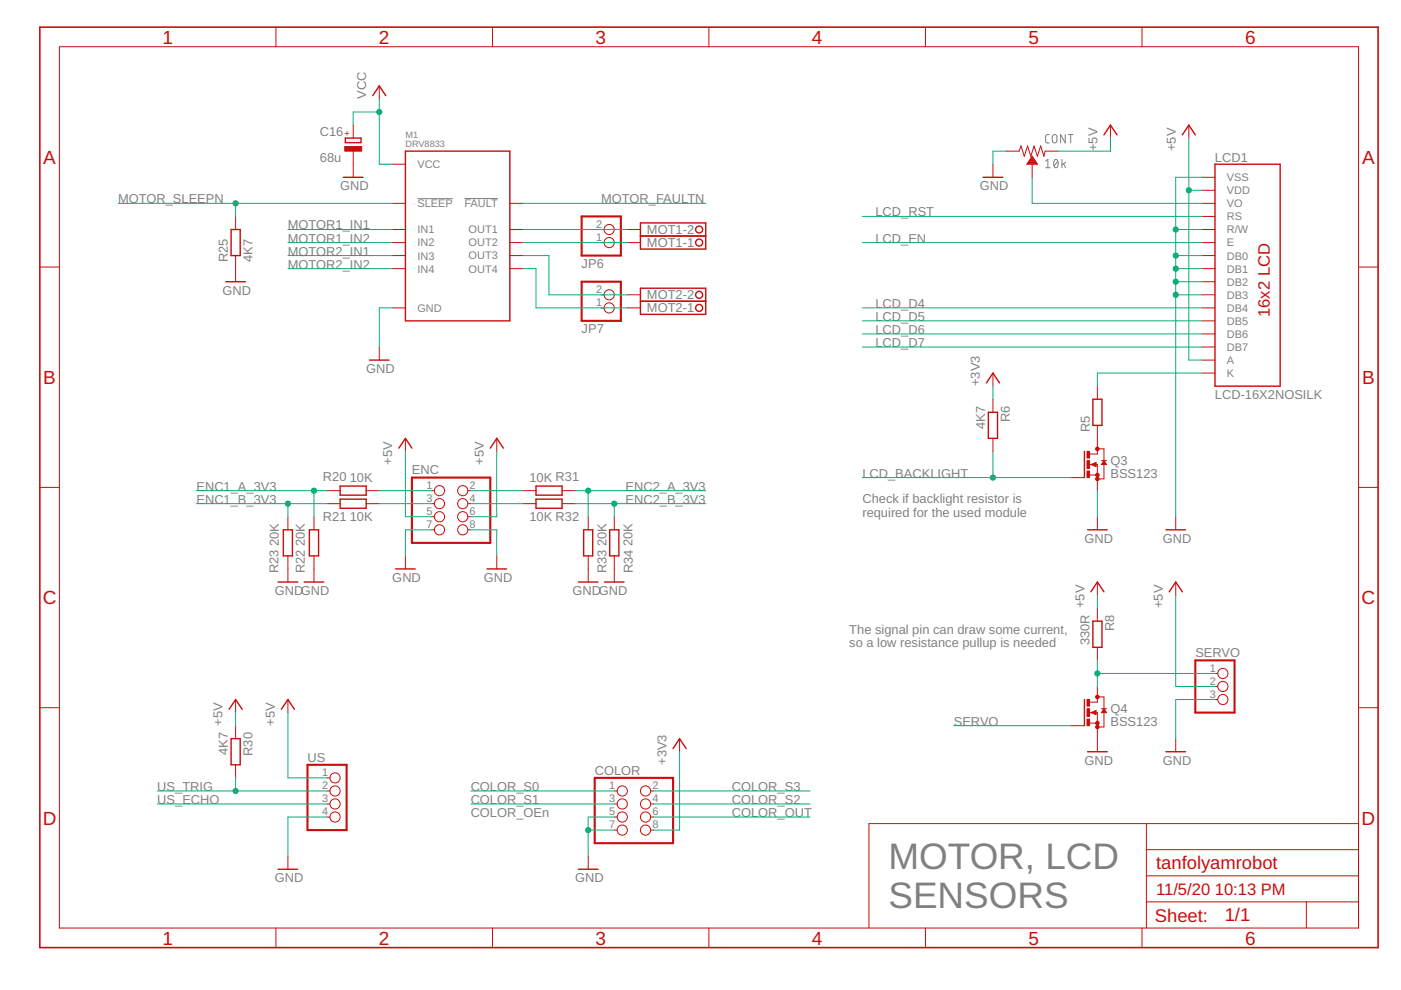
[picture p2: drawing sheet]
<svg xmlns="http://www.w3.org/2000/svg" width="297mm" height="210mm" viewBox="0 0 297 210" stroke-linecap="round" stroke-linejoin="round" font-family="sans-serif">
<g fill="none" stroke="#808080" stroke-width=".21">
<path d="M221.7 34.2l.5-.4v1.8M221.7 35.6h1M222.5 28.5l-.6 .1-.2 .3v1.2l.2 .2h.6M223.2 28.7l.3-.2 .5 .2 .1 1.1a.5 .5 0 0 1-.5 .5 .5 .5 0 0 1-.5-.5zM223.6 33.9l.3-.1a1.04 1.04 0 0 1 0 1.8 1.09 1.09 0 0 1-.3-1.7zM224.3 34.2l-.8 1M225.1 33.8v1.8M225.5 34.7l.4 .9M225.8 28.5v1.8l-.9-1.8v1.8M225.9 34.4l-.8 .6M226.5 28.5h1M227 28.5v1.8"/>
<path d="M88.5 42.1h7.5M98.5 42.1h7.1"/>
</g>
<g fill="none" stroke="#c90d0c" stroke-width=".3">
<path d="M72.8 37.6h4.2M73.2 29.3h3.3v.9h-3.3zM79 20.3l1.4-2.1 1.4 2.1M86 32h22.1v36h-22.1zM208.4 37.6h4.2M234.1 28.6l1.3-2.1 1.4 2.1M250.7 28.6l1.4-2.1 1.3 2.1M257.6 34.8h13.8v47.1h-13.8zM47.9 59.7h4.1M49 48.7h1.9v5.5h-1.9zM135.8 47.3h13.8v5.5h-13.8zM135.8 50h13.8"/>
<path d="M78.3 76.3h4.2M135.8 61.1h13.8v5.6h-13.8zM135.8 63.9h13.8M84.6 95l1.4-2.1 1.3 2.1M103.9 95l1.4-2.1 1.4 2.1M209.1 81.2l1.4-2.1 1.4 2.1M209.5 87.4h2v5.5h-2zM229.9 95.7v5.6M231.6 98.5l.7 .3v-.6l-.6 .3M231.7 84.6h1.9v5.6h-1.9zM234.1 97.9l.2 .4h-.5zM60.1 112.3h1.9v5.6h-1.9z"/>
<path d="M65.6 112.3h1.9v5.6h-1.9zM72.1 103.1h5.5v1.9h-5.5zM72.1 105.8h5.5v2h-5.5zM113.6 103.1h5.6v1.9h-5.6zM113.6 105.8h5.6v2h-5.6zM123.7 112.3h2v5.6h-2zM129.3 112.3h1.9v5.6h-1.9zM230.6 112.3h4.2M247.2 112.3h4.2M58.9 123.4h4.2M64.5 123.4h4.1M83.9 120.6h4.1"/>
<path d="M103.3 120.6h4.1M122.6 123.4h4.2M128.2 123.4h4.1M231.3 125.5l1.4-2.1 1.4 2.1M231.7 131.7h1.9v5.5h-1.9zM247.9 125.5l1.4-2.1 1.4 2.1M48.6 150.4l1.4-2.1 1.4 2.1M49 156.6h1.9v5.6h-1.9zM59.6 150.4l1.4-2.1 1.4 2.1M142.7 158.7l1.4-2.1 1.4 2.1M229.9 148.3v5.6M230.6 159.4h4.2"/>
<path d="M231.6 151.1l.7 .3v-.6l-.6 .3M234.1 150.5l.2 .4h-.5zM247.2 159.4h4.2M58.9 184.3h4.2M122.6 184.3h4.2"/>
<circle cx="148.2" cy="51.4" r=".74"/>
<circle cx="148.2" cy="48.7" r=".74"/>
<circle cx="148.2" cy="65.3" r=".74"/>
<circle cx="148.2" cy="62.5" r=".74"/>
</g>
<g fill="none" stroke="#c90d0c" stroke-width=".21">
<path d="M12.6 9.9h275.4v186.9h-275.4zM58.5 5.8v4.1M80.4 18.2v2.8M104.4 5.8v4.1M150.3 5.8v4.1M196.2 5.8v4.1M242.1 5.8v4.1M74.9 26.5v2.8M74.9 32v5.6M83.2 34.8h2.8M210.5 34.8v2.8M213.3 32h2.8l.4-1.1 .7 2.2 .7-2.2 .6 2.2 .7-2.2 .7 2.2 .7-2.2 .7 2.2 .3-1.1h2.8"/>
<path d="M217.8 34.7h2.1M217.9 34.6h1.9M218 34.5h1.7M218.1 34.3h1.5M218.1 34.2h1.4M218.2 34.1h1.2M218.3 33.9h1.1M218.4 33.8h.8M218.5 33.7h.7M218.6 33.5h.5M218.7 33.4h.3M218.8 33.3h.1"/>
<path d="M218.8 34.8v2.8M218.8 33.1l1.1 1.7h-2.2zM235.4 26.5v2.8M252.1 26.5v2.8M254.8 37.6h2.8M8.4 56.6h4.2M50 45.9v2.8M50 54.2v5.5M83.2 54.2h2.8M83.2 57h2.8M83.2 51.4h2.8M83.2 48.7h2.8"/>
<path d="M83.2 43.1h2.8M108.1 54.2h2.8M108.1 57h2.8M108.1 51.4h2.8M108.1 48.7h2.8M108.1 43.1h2.8M127.5 51.4h.6M127.5 48.7h.6M133 51.4h2.8M133 48.7h2.8M254.8 54.2h2.8M254.8 57h2.8"/>
<path d="M254.8 59.7h2.8M254.8 51.4h2.8M254.8 48.7h2.8M254.8 45.9h2.8M254.8 40.3h2.8M254.8 43.1h2.8M288 56.6h4.2M80.4 73.6v2.7M83.2 65.3h2.8M127.5 62.5h.6M127.5 65.3h.6M133 62.5h2.8"/>
<path d="M133 65.3h2.8M210.5 79.1v2.8M254.8 76.3h2.8M254.8 62.5h2.8M254.8 65.3h2.8M254.8 68h2.8M254.8 70.8h2.8M254.8 73.6h2.8M254.8 79.1h2.8M86 92.9v2.8M105.3 92.9v2.8M210.5 84.6v2.8"/>
<path d="M210.5 92.9v2.8M231 98.5h1.7v5.5M231.3 98.5l1.1-.4v.8zM232.7 81.9v2.7M232.7 90.2v6.1h-1.7M232.7 95.2h1.4v6.3h-1.4M233.5 97.7h1.1M234.1 97.7l.5 .8h-1.1zM8.4 103.3h4.2M61 109.6v2.7M61 117.9v5.5M66.6 109.6v2.7"/>
<path d="M66.6 117.9v5.5M69.3 104h2.8M69.3 106.8h2.8M77.6 104h2.8M77.6 106.8h2.8M86 117.9v2.7M91.5 104h.6M91.5 106.8h.6M91.5 109.6h.6M91.5 112.3h.6M99.2 104h.6M99.2 106.8h.6"/>
<path d="M99.2 109.6h.6M99.2 112.3h.6M105.3 117.9v2.7M110.9 104h2.7M110.9 106.8h2.7M119.2 104h2.7M119.2 106.8h2.7M124.7 109.6v2.7M124.7 117.9v5.5M130.2 109.6v2.7M130.2 117.9v5.5M227.1 101.3h2.8"/>
<path d="M231 100.7h1.7M232.7 109.6v2.7M249.3 109.6v2.7M288 103.3h4.2M232.7 123.4v2.8M232.7 128.9v2.8M232.7 137.2v2.8M249.3 123.4v2.8M8.4 150.1h4.2M50 148.3v2.8M50 153.9v2.7M61 148.3v2.8"/>
<path d="M144.1 156.6v2.8M227.1 153.9h2.8M231 151.1h1.7v8.3M231 153.3h1.7M231.3 151.1l1.1-.4v.8zM232.7 145.5v3.4h-1.7M232.7 147.8h1.4v6.3h-1.4M233.5 150.3h1.1M234.1 150.3l.5 .8h-1.1zM249.3 156.6v2.8M257.6 142.8h.6M257.6 145.5h.6"/>
<path d="M257.6 148.3h.6M288 150.1h4.2M50 162.2v2.7M69.3 167.7h.7M69.3 170.5h.7M69.3 173.2h.7M69.3 164.9h.7M130.2 167.7h.7M130.2 170.5h.7M130.2 173.2h.7M130.2 176h.7M137.9 167.7h.7"/>
<path d="M137.9 170.5h.7M137.9 173.2h.7M137.9 176h.7M243.1 174.6v22.2M288 174.6h-103.8v22.2M58.5 196.8v4.1M61 181.5v2.8M104.4 196.8v4.1M124.7 181.5v2.8M150.3 196.8v4.1M196.2 196.8v4.1M242.1 196.8v4.1"/>
<path d="M243.1 191.2h44.9M243.1 185.7h44.9M243.1 180.1h44.9M277 191.2v5.6"/>
<circle cx="129.2" cy="51.4" r="1.08"/>
<circle cx="129.2" cy="48.7" r="1.08"/>
<circle cx="129.2" cy="65.3" r="1.08"/>
<circle cx="129.2" cy="62.5" r="1.08"/>
<circle cx="93.2" cy="109.6" r="1.08"/>
<circle cx="93.2" cy="112.3" r="1.08"/>
<circle cx="93.2" cy="104" r="1.08"/>
<circle cx="93.2" cy="106.8" r="1.08"/>
<circle cx="98.1" cy="109.6" r="1.08"/>
<circle cx="98.1" cy="106.8" r="1.08"/>
<circle cx="98.1" cy="112.3" r="1.08"/>
<circle cx="98.1" cy="104" r="1.08"/>
<circle cx="259.3" cy="148.3" r="1.08"/>
<circle cx="259.3" cy="142.8" r="1.08"/>
<circle cx="259.3" cy="145.5" r="1.08"/>
<circle cx="71" cy="173.2" r="1.08"/>
<circle cx="71" cy="167.7" r="1.08"/>
<circle cx="71" cy="170.5" r="1.08"/>
<circle cx="71" cy="164.9" r="1.08"/>
<circle cx="131.9" cy="176" r="1.08"/>
<circle cx="131.9" cy="173.2" r="1.08"/>
<circle cx="131.9" cy="167.7" r="1.08"/>
<circle cx="131.9" cy="170.5" r="1.08"/>
<circle cx="136.9" cy="176" r="1.08"/>
<circle cx="136.9" cy="173.2" r="1.08"/>
<circle cx="136.9" cy="170.5" r="1.08"/>
<circle cx="136.9" cy="167.7" r="1.08"/>
</g>
<path d="M123.3 45.9h8.3v8.3h-8.3zM123.3 59.7h8.3v8.3h-8.3zM87.3 101.3h16.6v13.8h-16.6zM253.4 140h8.3v11.1h-8.3zM65.2 162.2h8.3v13.8h-8.3zM126.1 164.9h16.6v13.9h-16.6z" fill="none" stroke="#c90d0c" stroke-width=".44"/>
<g fill="#c90d0c" stroke="#c90d0c" stroke-width=".21">
<path d="M73.1 31.1h3.6v.9h-3.6z"/>
<path d="M230.5 95.7h.5v1.4h-.5z"/>
<path d="M230.5 99.9h.5v1.4h-.5z"/>
<path d="M230.5 97.7h.5v1.6h-.5z"/>
<path d="M230.5 148.3h.5v1.4h-.5z"/>
<path d="M230.5 152.5h.5v1.4h-.5z"/>
<path d="M230.5 150.3h.5v1.6h-.5z"/>
</g>
<path d="M8.4 5.8h283.8v195.1h-283.8z" fill="none" stroke="#c90d0c" stroke-width=".34"/>
<g fill="#c90d0c" stroke="#c90d0c" stroke-width=".21">
<circle cx="232.7" cy="101.5" r=".38"/>
<circle cx="232.7" cy="100.7" r=".38"/>
<circle cx="232.7" cy="95.2" r=".38"/>
<circle cx="232.7" cy="154.1" r=".38"/>
<circle cx="232.7" cy="153.3" r=".38"/>
<circle cx="232.7" cy="147.8" r=".38"/>
</g>
<g fill="none" stroke="#0dab76" stroke-width=".21">
<path d="M80.4 21v13.8h2.8M80.4 23.7h-5.5v2.8M213.3 32h-2.8v2.8M218.8 37.6v5.5h36M235.4 29.3v2.7h-11M252.1 29.3v47h2.7M254.8 37.6h-5.5v72M25 43.1h58.2M50 43.1v2.8M61 48.7h22.2M61 54.2h22.2M61 57h22.2"/>
<path d="M61 51.4h22.2M110.9 48.7h22.1M110.9 54.2h5.5v8.3h16.6M110.9 57h2.7v8.3h19.4M110.9 43.1h38.7M110.9 51.4h22.1M182.8 51.4h72M182.8 45.9h72M249.3 48.7h5.5M249.3 54.2h5.5M249.3 57h5.5M249.3 59.7h5.5"/>
<path d="M252.1 40.3h2.7M83.2 65.3h-2.8v8.3M182.8 65.3h72M182.8 68h72M182.8 70.8h72M182.8 73.6h72M249.3 62.5h5.5M254.8 79.1h-22.1v2.8M86 95.7v13.9h5.5M105.3 95.7v13.9h-5.5M210.5 81.9v2.7M210.5 95.7v5.6"/>
<path d="M41.7 104h27.6M41.7 106.8h27.6M61 106.8v2.8M66.6 104v5.6M80.4 104h11.1M80.4 106.8h11.1M91.5 112.3h-5.5v5.6M99.8 112.3h5.5v5.6M99.8 104h11.1M99.8 106.8h11.1M121.9 104h27.7M121.9 106.8h27.7"/>
<path d="M124.7 104v5.6M130.2 106.8v2.8M182.8 101.3h44.3M232.7 104v5.6M232.7 126.2v2.7M249.3 126.2v19.3h8.3M50 151.1v2.8M61 151.1v13.8h8.3M144.1 159.4v16.6h-5.5M202.2 153.9h24.9M232.7 140v5.5M232.7 142.8h24.9"/>
<path d="M257.6 148.3h-8.3v8.3M33.4 167.7h35.9M33.4 170.5h35.9M50 164.9v2.8M69.3 173.2h-8.3v8.3M99.8 167.7h30.4M99.8 170.5h30.4M124.7 176h5.5M130.2 173.2h-5.5v8.3M138.6 173.2h33.2M138.6 167.7h33.2M138.6 170.5h33.2"/>
</g>
<g fill="#0dab76" stroke="#0dab76" stroke-width=".21">
<circle cx="249.3" cy="48.7" r=".55"/>
<circle cx="249.3" cy="54.2" r=".55"/>
<circle cx="249.3" cy="57" r=".55"/>
<circle cx="249.3" cy="59.7" r=".55"/>
<circle cx="249.3" cy="62.5" r=".55"/>
<circle cx="124.7" cy="176" r=".55"/>
<circle cx="252.1" cy="40.3" r=".55"/>
<circle cx="210.5" cy="101.3" r=".55"/>
<circle cx="50" cy="167.7" r=".55"/>
<circle cx="80.4" cy="23.7" r=".55"/>
<circle cx="50" cy="43.1" r=".55"/>
<circle cx="66.6" cy="104" r=".55"/>
<circle cx="61" cy="106.8" r=".55"/>
<circle cx="124.7" cy="104" r=".55"/>
<circle cx="130.2" cy="106.8" r=".55"/>
<circle cx="232.7" cy="142.8" r=".55"/>
</g>
<g font-size="7.8" fill="#808080">
<text x="188.4" y="184.3">MOTOR, LCD</text>
<text x="188.4" y="192.6">SENSORS</text>
</g>
<g font-size="4" fill="#c90d0c">
<text x="34.4" y="9.2">1</text>
<text x="80.3" y="9.2">2</text>
<text x="126.2" y="9.2">3</text>
<text x="172.1" y="9.2">4</text>
<text x="218.1" y="9.2">5</text>
<text x="264" y="9.2">6</text>
<text x="9.2" y="34.7">A</text>
<text x="288.8" y="34.7">A</text>
<text x="9.2" y="81.4">B</text>
<text x="288.8" y="81.4">B</text>
<text x="9.1" y="128.1">C</text>
<text x="288.7" y="128.1">C</text>
<text x="9.1" y="174.8">D</text>
<text x="288.7" y="174.8">D</text>
<text x="34.4" y="200.3">1</text>
<text x="80.3" y="200.3">2</text>
<text x="126.2" y="200.3">3</text>
<text x="172.1" y="200.3">4</text>
<text x="218.1" y="200.3">5</text>
<text x="264" y="200.3">6</text>
</g>
<g font-size="3.9" fill="#c90d0c">
<text x="245.1" y="184.3">tanfolyamrobot</text>
<text x="244.9" y="195.5">Sheet:</text>
<text x="259.7" y="195.4">1/1</text>
</g>
<g font-size="3.5" fill="#c90d0c">
<text x="269.2" y="67.2" transform="rotate(-90 269.2 67.2)">16x2 LCD</text>
<text x="245.1" y="189.8">11/5/20</text>
<text x="257.6" y="189.8">10:13 PM</text>
</g>
<g font-size="2.7" fill="#808080">
<text x="77.6" y="21" transform="rotate(-90 77.6 21)">VCC</text>
<text x="67.8" y="28.8">C16</text>
<text x="67.8" y="34.3">68u</text>
<text x="232.7" y="32" transform="rotate(-90 232.7 32)">+5V</text>
<text x="249.3" y="32" transform="rotate(-90 249.3 32)">+5V</text>
<text x="257.6" y="34.3">LCD1</text>
<text x="72.1" y="40.4">GND</text>
<text x="207.8" y="40.4">GND</text>
<text x="25" y="43.1">MOTOR_SLEEPN</text>
<text x="127.5" y="43.1">MOTOR_FAULTN</text>
<text x="185.6" y="45.9">LCD_RST</text>
<text x="61" y="48.7">MOTOR1_IN1</text>
<text x="61" y="51.4">MOTOR1_IN2</text>
<text x="137.2" y="52.4">MOT1-1</text>
<text x="137.2" y="49.6">MOT1-2</text>
<text x="185.6" y="51.4">LCD_EN</text>
<text x="48.3" y="55.6" transform="rotate(-90 48.3 55.6)">R25</text>
<text x="53.6" y="55.6" transform="rotate(-90 53.6 55.6)">4K7</text>
<text x="61" y="54.2">MOTOR2_IN1</text>
<text x="61" y="57">MOTOR2_IN2</text>
<text x="123.3" y="56.8">JP6</text>
<text x="47.2" y="62.5">GND</text>
<text x="137.2" y="63.5">MOT2-2</text>
<text x="185.6" y="65.3">LCD_D4</text>
<text x="123.3" y="70.7">JP7</text>
<text x="137.2" y="66.2">MOT2-1</text>
<text x="185.6" y="68">LCD_D5</text>
<text x="185.6" y="70.8">LCD_D6</text>
<text x="185.6" y="73.6">LCD_D7</text>
<text x="77.6" y="79.1">GND</text>
<text x="207.8" y="81.9" transform="rotate(-90 207.8 81.9)">+3V3</text>
<text x="214.1" y="89.5" transform="rotate(-90 214.1 89.5)">R6</text>
<text x="257.6" y="84.7">LCD-16X2NOSILK</text>
<text x="208.9" y="90.9" transform="rotate(-90 208.9 90.9)">4K7</text>
<text x="231" y="91.6" transform="rotate(-90 231 91.6)">R5</text>
<text x="83.2" y="98.5" transform="rotate(-90 83.2 98.5)">+5V</text>
<text x="87.3" y="100.6">ENC</text>
<text x="102.6" y="98.5" transform="rotate(-90 102.6 98.5)">+5V</text>
<text x="182.8" y="101.3">LCD_BACKLIGHT</text>
<text x="235.4" y="101.3">BSS123</text>
<text x="235.4" y="98.5">Q3</text>
<text x="41.7" y="104">ENC1_A_3V3</text>
<text x="41.7" y="106.8">ENC1_B_3V3</text>
<text x="68.5" y="102.1">R20</text>
<text x="74.2" y="102.1">10K</text>
<text x="112.2" y="102.1">10K R31</text>
<text x="132.6" y="104">ENC2_A_3V3</text>
<text x="132.6" y="106.8">ENC2_B_3V3</text>
<text x="182.8" y="106.7">Check if backlight resistor is</text>
<text x="68.5" y="110.4">R21</text>
<text x="74.2" y="110.4">10K</text>
<text x="112.2" y="110.4">10K R32</text>
<text x="182.8" y="109.6">required for the used module</text>
<text x="59.1" y="115.8" transform="rotate(-90 59.1 115.8)">20K</text>
<text x="64.6" y="115.8" transform="rotate(-90 64.6 115.8)">20K</text>
<text x="128.6" y="115.8" transform="rotate(-90 128.6 115.8)">20K</text>
<text x="134.1" y="115.8" transform="rotate(-90 134.1 115.8)">20K</text>
<text x="229.9" y="115.1">GND</text>
<text x="246.5" y="115.1">GND</text>
<text x="59.1" y="121.5" transform="rotate(-90 59.1 121.5)">R23</text>
<text x="64.6" y="121.5" transform="rotate(-90 64.6 121.5)">R22</text>
<text x="83.2" y="123.4">GND</text>
<text x="102.6" y="123.4">GND</text>
<text x="128.6" y="121.5" transform="rotate(-90 128.6 121.5)">R33</text>
<text x="134.1" y="121.5" transform="rotate(-90 134.1 121.5)">R34</text>
<text x="58.3" y="126.2">GNDGND</text>
<text x="121.4" y="126.2">GNDGND</text>
<text x="229.9" y="128.9" transform="rotate(-90 229.9 128.9)">+5V</text>
<text x="246.5" y="128.9" transform="rotate(-90 246.5 128.9)">+5V</text>
<text x="180.1" y="134.3">The signal pin can draw some current,</text>
<text x="180.1" y="137.2">so a low resistance pullup is needed</text>
<text x="231" y="136.8" transform="rotate(-90 231 136.8)">330R</text>
<text x="236.3" y="133.8" transform="rotate(-90 236.3 133.8)">R8</text>
<text x="253.4" y="139.3">SERVO</text>
<text x="47.2" y="153.9" transform="rotate(-90 47.2 153.9)">+5V</text>
<text x="58.3" y="153.9" transform="rotate(-90 58.3 153.9)">+5V</text>
<text x="202.2" y="153.9">SERVO</text>
<text x="235.4" y="153.9">BSS123</text>
<text x="235.4" y="151.1">Q4</text>
<text x="48.3" y="160.1" transform="rotate(-90 48.3 160.1)">4K7</text>
<text x="53.5" y="160.3" transform="rotate(-90 53.5 160.3)">R30</text>
<text x="65.2" y="161.5">US</text>
<text x="33.4" y="167.7">US_TRIG</text>
<text x="99.8" y="167.7">COLOR_S0</text>
<text x="126.1" y="164.2">COLOR</text>
<text x="141.3" y="162.2" transform="rotate(-90 141.3 162.2)">+3V3</text>
<text x="155.2" y="167.7">COLOR_S3</text>
<text x="229.9" y="162.2">GND</text>
<text x="246.5" y="162.2">GND</text>
<text x="33.4" y="170.5">US_ECHO</text>
<text x="99.8" y="173.2">COLOR_OEn</text>
<text x="99.8" y="170.5">COLOR_S1</text>
<text x="155.2" y="173.2">COLOR_OUT</text>
<text x="155.2" y="170.5">COLOR_S2</text>
<text x="58.3" y="187.1">GND</text>
<text x="121.9" y="187.1">GND</text>
</g>
<g font-size="2.3" fill="#808080">
<text x="88.5" y="35.6">VCC</text>
<text x="260.1" y="41.2">VDD</text>
<text x="260.1" y="38.4">VSS</text>
<text x="88.5" y="44">SLEEP</text>
<text x="98.5" y="43.9">FAULT</text>
<text x="260.1" y="46.7">RS</text>
<text x="260.1" y="44">VO</text>
<text x="88.5" y="49.5">IN1</text>
<text x="88.5" y="52.3">IN2</text>
<text x="99.3" y="49.5">OUT1</text>
<text x="99.3" y="52.2">OUT2</text>
<text x="126.4" y="51">1</text>
<text x="126.4" y="48.3">2</text>
<text x="260.1" y="52.3">E</text>
<text x="260.1" y="49.5">R/W</text>
<text x="88.5" y="55">IN3</text>
<text x="88.5" y="57.8">IN4</text>
<text x="99.3" y="55">OUT3</text>
<text x="99.3" y="57.8">OUT4</text>
<text x="260.1" y="55">DB0</text>
<text x="260.1" y="57.8">DB1</text>
<text x="126.4" y="64.9">1</text>
<text x="126.4" y="62.1">2</text>
<text x="260.1" y="60.6">DB2</text>
<text x="260.1" y="63.3">DB3</text>
<text x="88.5" y="66.1">GND</text>
<text x="260.1" y="66.1">DB4</text>
<text x="260.1" y="68.9">DB5</text>
<text x="260.1" y="71.6">DB6</text>
<text x="260.1" y="77.2">A</text>
<text x="260.1" y="74.4">DB7</text>
<text x="260.1" y="79.9">K</text>
<text x="90.4" y="103.6">1</text>
<text x="90.4" y="106.4">3</text>
<text x="99.6" y="103.6">2</text>
<text x="99.6" y="106.4">4</text>
<text x="90.4" y="109.2">5</text>
<text x="90.4" y="111.9">7</text>
<text x="99.6" y="109.2">6</text>
<text x="99.6" y="111.9">8</text>
<text x="256.5" y="142.4">1</text>
<text x="256.5" y="145.2">2</text>
<text x="256.5" y="147.9">3</text>
<text x="68.3" y="164.5">1</text>
<text x="68.3" y="167.3">2</text>
<text x="129.2" y="167.3">1</text>
<text x="138.3" y="167.3">2</text>
<text x="68.3" y="170.1">3</text>
<text x="68.3" y="172.8">4</text>
<text x="129.2" y="170.1">3</text>
<text x="129.2" y="172.8">5</text>
<text x="138.3" y="170.1">4</text>
<text x="138.3" y="172.8">6</text>
<text x="129.2" y="175.6">7</text>
<text x="138.3" y="175.6">8</text>
</g>
<text font-size="1.9" fill="#c90d0c" x="74.2" y="28.8" transform="rotate(-90 74.2 28.8)">+</text>
<g font-size="1.9" fill="#808080">
<text x="86" y="29.3">M1</text>
<text x="86" y="31.2">DRV8833</text>
</g>
</svg>
